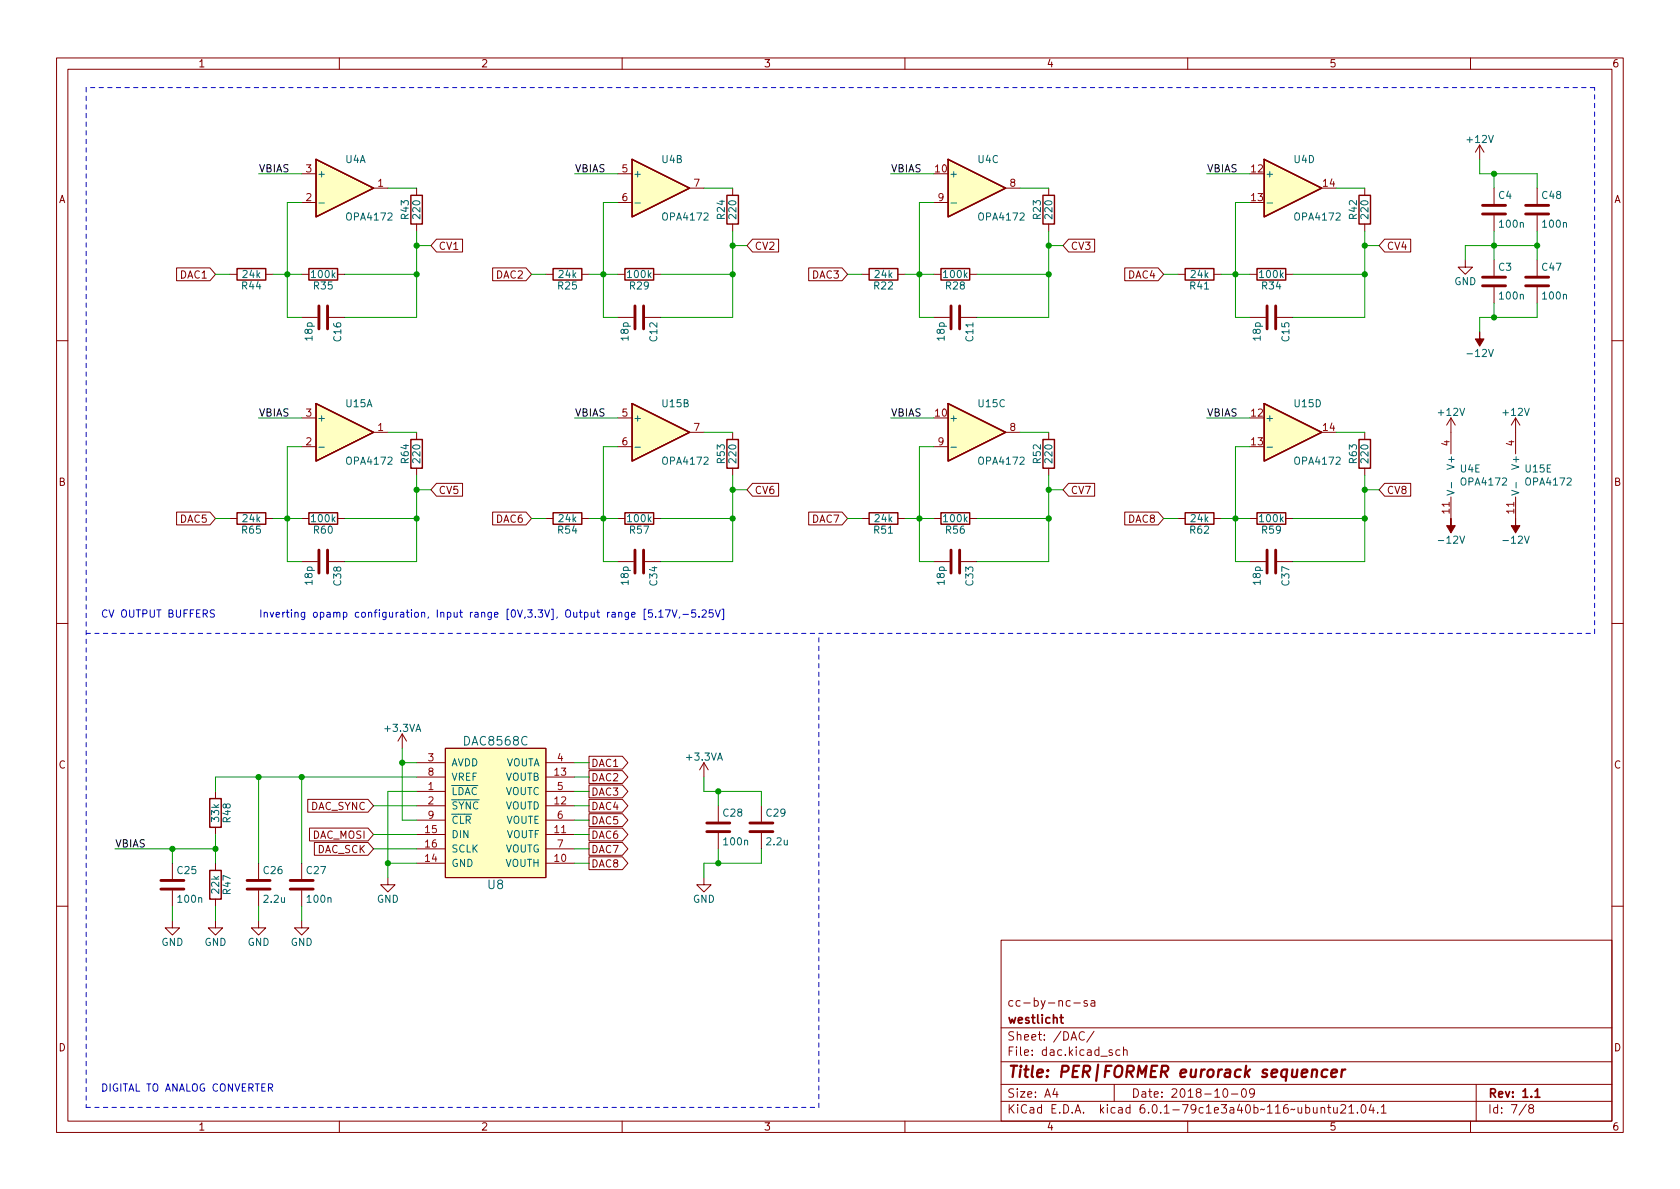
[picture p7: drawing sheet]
<svg xmlns="http://www.w3.org/2000/svg" width="297mm" height="210mm" viewBox="0 0 297 210" stroke-linecap="round" stroke-linejoin="round" font-family="sans-serif">
<g fill="none" stroke="#840000" stroke-width=".18">
<path d="M10 10.2h277v190.1h-277zM12 12.2h273v186.1h-273zM60 10.2v2M110 10.2v2M160 10.2v2M210 10.2v2M260 10.2v2M53.3 30.7h2.6M53.3 35.8h2.6M66 33.3h2.6M73.7 33.3v1.2M73.7 39.6v1.3"/>
<path d="M109.2 30.7h2.6M109.2 35.8h2.6M121.9 33.3h2.6M129.5 33.3v1.2M129.5 39.6v1.3M165.1 35.8h2.5M177.8 33.3h2.5M185.4 33.3v1.2M185.4 39.6v1.3M241.3 33.3v1.2M241.3 39.6v1.3M261.6 25.6l-.7 1.3"/>
<path d="M261.6 25.6v2.6M261.6 25.6l.8 1.3M264.2 33.3v2.8M264.2 38.1v2.8M271.8 33.3v2.8M271.8 38.1v2.8M31.2 47.4h5.9l1 1.1-1 1.1h-5.9zM40.6 48.5h1.3M47 48.5h1.3M53.3 48.5h1.3M53.3 56.1h2.8M58.2 56.1h2.8"/>
<path d="M59.7 48.5h1.3M77.2 42.3h4.6v2.3h-4.6l-1-1.2zM87.1 47.4h5.9l1 1.1-1 1.1h-5.9zM96.5 48.5h1.3M102.9 48.5h1.2M109.2 48.5h1.3M109.2 56.1h2.8M114 56.1h2.8M115.6 48.5h1.2M133.1 42.3h4.6v2.3h-4.6l-1-1.2zM143 47.4h5.9l1 1.1-1 1.1h-5.9zM152.4 48.5h1.3"/>
<path d="M158.7 48.5h1.3M165.1 48.5h1.3M165.1 56.1h2.8M169.9 56.1h2.8M171.4 48.5h1.3M188.9 42.3h4.6v2.3h-4.6l-.9-1.2zM198.9 47.4h5.9l.9 1.1-.9 1.1h-5.9zM208.3 48.5h1.2M214.6 48.5h1.3M221 48.5h1.2M221 56.1h2.8M225.8 56.1h2.8"/>
<path d="M227.3 48.5h1.3M244.8 42.3h4.6v2.3h-4.6l-1-1.2zM259.1 46v1.2h1.2l-1.2 1.3-1.3-1.3h1.3M264.2 46v2.8M264.2 50.8v2.8M271.8 46v2.8M271.8 50.8v2.8M10 60.2h2M53.3 73.9h2.6M53.3 79h2.6M66 76.4h2.6M73.7 76.4v1.3"/>
<path d="M109.2 73.9h2.6M109.2 79h2.6M121.9 76.4h2.6M129.5 76.4v1.3M165.1 79h2.5M177.8 76.4h2.5M185.4 76.4v1.3M241.3 76.4v1.3M256.5 73.9l-.7 1.3M256.5 73.9v6.4M256.5 73.9l.8 1.3M268 73.9l-.8 1.3"/>
<path d="M268 73.9v6.4M268 73.9l.7 1.3M285 60.2h2M31.2 90.6h5.9l1 1.1-1 1.1h-5.9zM40.6 91.7h1.3M47 91.7h1.3M53.3 91.7h1.3M53.3 99.3h2.8M58.2 99.3h2.8M59.7 91.7h1.3M73.7 82.8v1.3M77.2 85.5h4.6v2.2h-4.6l-1-1.1z"/>
<path d="M87.1 90.6h5.9l1 1.1-1 1.1h-5.9zM96.5 91.7h1.3M102.9 91.7h1.2M109.2 91.7h1.3M109.2 99.3h2.8M114 99.3h2.8M115.6 91.7h1.2M129.5 82.8v1.3M133.1 85.5h4.6v2.2h-4.6l-1-1.1zM143 90.6h5.9l1 1.1-1 1.1h-5.9zM152.4 91.7h1.3M158.7 91.7h1.3"/>
<path d="M165.1 91.7h1.3M165.1 99.3h2.8M169.9 99.3h2.8M171.4 91.7h1.3M185.4 82.8v1.3M188.9 85.5h4.6v2.2h-4.6l-.9-1.1zM198.9 90.6h5.9l.9 1.1-.9 1.1h-5.9zM208.3 91.7h1.2M214.6 91.7h1.3M221 91.7h1.2M221 99.3h2.8M225.8 99.3h2.8"/>
<path d="M227.3 91.7h1.3M241.3 82.8v1.3M244.8 85.5h4.6v2.2h-4.6l-1-1.1zM256.5 87.9v3.8M268 87.9v3.8M10 110.2h2M285 110.2h2M38.1 139.9v1.3M71.1 129.8l-.7 1.3M71.1 129.8v2.5M71.1 129.8l.8 1.3M73.7 139.9h5"/>
<path d="M73.7 137.4h5M73.7 134.9h5M78.7 132.3h17.8v22.9h-17.8zM96.5 139.9h5.1M96.5 137.4h5.1M96.5 134.9h5.1M104.1 136.3h5.9l1 1.1-1 1.1h-5.9zM104.1 138.8h5.9l1 1.1-1 1.2h-5.9zM104.1 133.7h5.9l1 1.2-1 1.1h-5.9zM124.5 134.9l-.8 1.2M124.5 134.9v2.5M124.5 134.9l.7 1.2"/>
<path d="M30.5 152.6v2.8M30.5 157.5v2.8M38.1 146.3v1.3M38.1 152.6v1.3M38.1 159v1.3M45.7 152.6v2.8M45.7 157.5v2.8M53.3 152.6v2.8M53.3 157.5v2.8M54.4 141.4h10.7l.9 1.1-.9 1.1h-10.7zM54.7 146.4h10.4l.9 1.2-.9 1.1h-10.4zM55.6 149h9.5l.9 1.1-.9 1.1h-9.5z"/>
<path d="M68.6 155.2v1.3h1.2l-1.2 1.2-1.3-1.2h1.3M73.7 152.6h5M73.7 147.6h5M73.7 142.5h5M73.7 150.1h5M73.7 145h5M96.5 152.6h5.1M96.5 147.6h5.1M96.5 142.5h5.1M96.5 150.1h5.1M96.5 145h5.1M104.1 143.9h5.9l1 1.1-1 1.2h-5.9z"/>
<path d="M104.1 146.4h5.9l1 1.2-1 1.1h-5.9zM104.1 141.4h5.9l1 1.1-1 1.1h-5.9zM104.1 151.5h5.9l1 1.1-1 1.2h-5.9zM104.1 149h5.9l1 1.1-1 1.1h-5.9zM124.5 155.2v1.3h1.2l-1.2 1.2-1.3-1.2h1.3M127 142.5v2.8M127 147.3v2.8M134.6 142.5v2.8M134.6 147.3v2.8M10 160.2h2M30.5 162.8v1.3h1.2l-1.2 1.2-1.3-1.2h1.3M38.1 162.8v1.3h1.3l-1.3 1.2-1.3-1.2h1.3"/>
<path d="M45.7 162.8v1.3h1.3l-1.3 1.2-1.3-1.2h1.3M53.3 162.8v1.3h1.3l-1.3 1.2-1.2-1.2h1.2M177 166.3h108v32h-108zM189.9 177.4h1.1M192.2 177l-.3-.1-.3 .2 .1 .3 .5 .1v.4h-.6M192.9 177h.6l.1 .9M193.6 177.3l-.5 .1a.29 .29 0 0 0-.2 .2 .29 .29 0 0 0 .2 .3h.5M285 160.2h2M60 198.3v2M110 198.3v2M160 198.3v2M177 194.8h108"/>
<path d="M177 191.8h108M177 187.8h108M177 181.8h108M186.5 192.5l-.4 1h1M186.9 193v1M191.7 182.6a.6 .6 0 0 0-.7 0 .6 .6 0 0 0-.2 .7 .56 .56 0 0 0 .3 .6 .56 .56 0 0 0 .6-.1M193.4 182.4l-1.3 1.9M196.6 185.7l-.3-.1-.2 .2v.3l.5 .1v.4h-.5M197 191.8v3M198 185.7l-.4-.1-.3 .3v.4l.1 .3h.6M198.6 185.8l.3-.2 .3 .1 .1 .9M198.6 185.1v1.5"/>
<path d="M210 198.3v2M216.4 192.6l.2-.1a.81 .81 0 0 1 .6 .7 .81 .81 0 0 1-.3 .8h-.2a.81 .81 0 0 1-.6-.6 .81 .81 0 0 1 .3-.8zM217.7 193.5h1.2M219.7 192.6l.2-.1a.81 .81 0 0 1 .5 .7 .81 .81 0 0 1-.3 .8h-.1a.81 .81 0 0 1-.6-.6 .81 .81 0 0 1 .3-.8zM221.8 193.2l-.3 .3-.4-.1-.2-.2 .2-.6 .4-.1 .2 .2a.99 .99 0 0 1-.3 1.3h-.3M233.6 196l.2-.2 .3 .1 .1 .9M233.6 195.8v1M234.7 195.8h.6M234.9 195.3v1.3l.4 .2M235.8 195.8l.1 1h.3l.2-.1M236.4 195.8v1M237.1 195.5l.5-.2 .3 .2v.3l-.9 1h.9"/>
<path d="M238.5 195.8l.4-.5v1.5M238.5 196.8h.9M240 196.7v.1M240.8 195.5l.2-.2a.81 .81 0 0 1 .6 .7 .81 .81 0 0 1-.3 .8h-.2a.81 .81 0 0 1-.3-1.3zM242.4 195.3l-.3 1h.9M242.8 195.8v1M243.6 196.7v.1M244.2 195.8l.4-.5v1.5M244.2 196.8h.9M260 198.3v2M261 191.8v6.5M269.9 195.3l-1.3 1.9"/>
<path d="M270.6 196l-.3-.3 .1-.2 .2-.2 .4 .1 .2 .2-.1 .2-.7 .2-.1 .3v.2l.3 .3h.4l.2-.3-.1-.4-.2-.1"/>
</g>
<path d="M187.4 179.9h.6M187.6 179.4v1.3l.4 .2M271.4 193l.4-.5v1.5M271.4 194h.9" fill="none" stroke="#840000" stroke-width=".3"/>
<path d="M232 189.3a.49 .49 0 0 1 .9 .1l-.1 1.1M234.7 189.2a.66 .66 0 0 0-1 .3v.6l.1 .3 .2 .1 .6-.1M235.4 189.8l1-.2-.1-.4-.1-.1-.6 .1-.2 1 .2 .3 .6-.1M237.3 189.1l-.2 1.4M237.9 189.1l-.4 .1-.2 .3" fill="none" stroke="#840000" stroke-width=".4"/>
<g fill="none" stroke="#840000" stroke-width=".25">
<path d="M55.9 28.2l10.1 5.1-10.1 5zM72.6 34.5h2.1v5.1h-2.1zM111.8 28.2l10.1 5.1-10.1 5zM128.5 34.5h2.1v5.1h-2.1zM167.6 28.2l10.2 5.1-10.2 5zM184.4 34.5h2v5.1h-2zM223.5 28.2l10.2 5.1-10.2 5zM240.3 34.5h2v5.1h-2zM41.9 47.5h5.1v2h-5.1zM54.6 47.5h5.1v2h-5.1zM97.8 47.5h5.1v2h-5.1zM110.5 47.5h5.1v2h-5.1z"/>
<path d="M153.7 47.5h5v2h-5zM166.4 47.5h5v2h-5zM209.5 47.5h5.1v2h-5.1zM222.2 47.5h5.1v2h-5.1zM55.9 71.4l10.1 5-10.1 5.1zM72.6 77.7h2.1v5.1h-2.1zM111.8 71.4l10.1 5-10.1 5.1zM128.5 77.7h2.1v5.1h-2.1zM167.6 71.4l10.2 5-10.2 5.1zM184.4 77.7h2v5.1h-2zM223.5 71.4l10.2 5-10.2 5.1zM240.3 77.7h2v5.1h-2z"/>
<path d="M41.9 90.7h5.1v2h-5.1zM54.6 90.7h5.1v2h-5.1zM97.8 90.7h5.1v2h-5.1zM110.5 90.7h5.1v2h-5.1zM153.7 90.7h5v2h-5zM166.4 90.7h5v2h-5zM209.5 90.7h5.1v2h-5.1zM222.2 90.7h5.1v2h-5.1zM37.1 153.9h2v5.1h-2zM37.1 141.2h2v5.1h-2z"/>
</g>
<g fill="none" stroke="#840000" stroke-width=".51">
<path d="M262.1 37.8h4.1M262.1 36.3h4.1M269.7 37.8h4.1M269.7 36.3h4.1M56.4 54.1v4.1M57.9 54.1v4.1M112.3 54.1v4.1M113.8 54.1v4.1M168.1 54.1v4.1M169.7 54.1v4.1M224 54.1v4.1M225.6 54.1v4.1"/>
<path d="M262.1 50.5h4.1M262.1 49h4.1M269.7 50.5h4.1M269.7 49h4.1M56.4 97.3v4M57.9 97.3v4M112.3 97.3v4M113.8 97.3v4M168.1 97.3v4M169.7 97.3v4M224 97.3v4M225.6 97.3v4"/>
<path d="M28.4 157.2h4.1M28.4 155.7h4.1M43.7 157.2h4.1M43.7 155.7h4.1M51.3 157.2h4.1M51.3 155.7h4.1M125 147.1h4M125 145.5h4M132.6 147.1h4.1M132.6 145.5h4.1"/>
</g>
<g fill="#ffffc2" stroke="#ffffc2" stroke-width=".18">
<path d="M111.8 28.2l10.1 5.1-10.1 5z"/>
<path d="M55.9 28.2l10.1 5.1-10.1 5z"/>
<path d="M111.8 71.4l10.1 5-10.1 5.1z"/>
<path d="M167.6 28.2l10.2 5.1-10.2 5z"/>
<path d="M223.5 28.2l10.2 5.1-10.2 5z"/>
<path d="M167.6 71.4l10.2 5-10.2 5.1z"/>
<path d="M223.5 71.4l10.2 5-10.2 5.1z"/>
<path d="M55.9 71.4l10.1 5-10.1 5.1z"/>
<path d="M78.7 132.3h17.8v22.9h-17.8z"/>
</g>
<path d="M56.4 35.9h1M112.3 35.9h.9M168.1 35.9h1M224 35.9h1M56.4 79.1h1M112.3 79.1h.9M168.1 79.1h1M224 79.1h1M255.8 86.7l1.3 .4-1.3 .5M256.6 85.3v1M267.3 86.7l1.2 .4-1.2 .5M268.1 85.3v1" fill="none" stroke="#006464" stroke-width=".18"/>
<g fill="#840000" stroke="#840000" stroke-width=".18">
<path d="M256.5 91.7v1.3h.8l-.8 1.2-.7-1.2h.7z"/>
<path d="M268 91.7v1.3h.7l-.7 1.2-.8-1.2h.8z"/>
<path d="M261.6 58.7v1.2h.8l-.8 1.3-.7-1.3h.7z"/>
</g>
<g fill="none" stroke="#0000c2" stroke-width=".18">
<path d="M37.9 107.9l-.5-.1-.2 .2v.3l.6 .3 .1 .3-.2 .2h-.5M111.7 108.7l.6-.1-.1-.3h-.3l-.2 .2v.6h.5M114.2 107.7h-.3v1.9h.3M115.3 107.8h-.6l-.1 .7 .2-.2 .5 .1 .1 .2-.1 .4-.2 .1-.5-.1M115.9 109v.1M116.5 108.2l.4-.4v1.3M116.5 109.1h.7M117.7 107.8h.8l-.5 1.3M118.8 107.8l.5 1.3 .4-1.3M120.2 109.1l-.1 .2M120.7 108.6h1M123 107.8h-.7v.7l.2-.2 .4 .1 .1 .2v.4l-.2 .1-.5-.1"/>
<path d="M123.6 109v.1M124.1 108l.5-.2 .3 .4-.8 .9h.8M126 107.8h-.6v.7l.2-.2 .4 .1 .1 .2-.1 .4-.1 .1-.5-.1M126.5 107.8l.4 1.3 .4-1.3M127.7 107.7h.3v1.9h-.3"/>
</g>
<path d="M15.2 15.5v180.3M281.9 15.5h-266.7M15.2 112h266.7M281.9 112v-96.5M15.2 195.8h129.6M144.8 195.8v-83.8" fill="none" stroke="#0000c2" stroke-width=".18" stroke-dasharray=".8 .8"/>
<g fill="none" stroke="#009600" stroke-width=".18">
<path d="M45.7 30.7h7.6M53.3 35.8h-2.5v20.3h2.5M68.6 33.3h5.1M101.6 30.7h7.6M109.2 35.8h-2.5v20.3h2.5M124.5 33.3h5M157.5 30.7h7.6M165.1 35.8h-2.5v20.3h2.5M180.3 33.3h5.1M213.4 30.7h7.6M221 35.8h-2.6v20.3h2.6M236.2 33.3h5.1"/>
<path d="M261.6 28.2v2.5h10.2v2.6M264.2 30.7v2.6M38.1 48.5h2.5M48.3 48.5h5M61 48.5h12.7M73.7 40.9v15.2h-12.7M73.7 43.4h2.5M94 48.5h2.5M104.1 48.5h5.1M116.8 48.5h12.7M129.5 40.9v15.2h-12.7M129.5 43.4h2.6"/>
<path d="M149.9 48.5h2.5M160 48.5h5.1M172.7 48.5h12.7M185.4 40.9v15.2h-12.7M185.4 43.4h2.6M205.7 48.5h2.6M215.9 48.5h5.1M228.6 48.5h12.7M241.3 40.9v15.2h-12.7M241.3 43.4h2.5M264.2 40.9v5.1M264.2 53.6v2.5"/>
<path d="M271.8 53.6v2.5h-10.2v2.6M271.8 43.4h-12.7v2.6M271.8 40.9v5.1M45.7 73.9h7.6M53.3 79h-2.5v20.3h2.5M68.6 76.4h5.1M101.6 73.9h7.6M109.2 79h-2.5v20.3h2.5M124.5 76.4h5M157.5 73.9h7.6M165.1 79h-2.5v20.3h2.5M180.3 76.4h5.1"/>
<path d="M213.4 73.9h7.6M221 79h-2.6v20.3h2.6M236.2 76.4h5.1M38.1 91.7h2.5M48.3 91.7h5M61 91.7h12.7M73.7 84.1v15.2h-12.7M73.7 86.6h2.5M94 91.7h2.5M104.1 91.7h5.1M116.8 91.7h12.7M129.5 84.1v15.2h-12.7"/>
<path d="M129.5 86.6h2.6M149.9 91.7h2.5M160 91.7h5.1M172.7 91.7h12.7M185.4 84.1v15.2h-12.7M185.4 86.6h2.6M205.7 91.7h2.6M215.9 91.7h5.1M228.6 91.7h12.7M241.3 84.1v15.2h-12.7M241.3 86.6h2.5M45.7 137.4v15.2"/>
<path d="M53.3 137.4v15.2M71.1 132.3v12.7h2.6M71.1 134.9h2.6M73.7 139.9h-5.1v15.3M73.7 137.4h-35.6v2.5M101.6 137.4h2.5M101.6 139.9h2.5M101.6 134.9h2.5M124.5 137.4v2.5h10.1v2.6M127 139.9v2.6M20.3 150.1h17.8M30.5 150.1v2.5"/>
<path d="M38.1 147.6v5M66 150.1h7.7M66 142.5h7.7M66 147.6h7.7M68.6 152.6h5.1M101.6 150.1h2.5M101.6 145h2.5M101.6 152.6h2.5M101.6 142.5h2.5M101.6 147.6h2.5M127 150.1v2.5M134.6 150.1v2.5h-10.1v2.6"/>
<path d="M30.5 160.3v2.5M38.1 160.3v2.5M45.7 160.3v2.5M53.3 160.3v2.5"/>
</g>
<g fill="#009600" stroke="#009600" stroke-width=".18">
<circle cx="129.5" cy="43.4" r=".46"/>
<circle cx="129.5" cy="86.6" r=".46"/>
<circle cx="162.6" cy="91.7" r=".46"/>
<circle cx="162.6" cy="48.5" r=".46"/>
<circle cx="218.4" cy="91.7" r=".46"/>
<circle cx="241.3" cy="91.7" r=".46"/>
<circle cx="218.4" cy="48.5" r=".46"/>
<circle cx="241.3" cy="43.4" r=".46"/>
<circle cx="241.3" cy="48.5" r=".46"/>
<circle cx="241.3" cy="86.6" r=".46"/>
<circle cx="185.4" cy="86.6" r=".46"/>
<circle cx="185.4" cy="48.5" r=".46"/>
<circle cx="185.4" cy="91.7" r=".46"/>
<circle cx="264.2" cy="56.1" r=".46"/>
<circle cx="264.2" cy="43.4" r=".46"/>
<circle cx="271.8" cy="43.4" r=".46"/>
<circle cx="264.2" cy="30.7" r=".46"/>
<circle cx="185.4" cy="43.4" r=".46"/>
<circle cx="106.7" cy="91.7" r=".46"/>
<circle cx="127" cy="152.6" r=".46"/>
<circle cx="129.5" cy="91.7" r=".46"/>
<circle cx="127" cy="139.9" r=".46"/>
<circle cx="73.7" cy="43.4" r=".46"/>
<circle cx="73.7" cy="48.5" r=".46"/>
<circle cx="106.7" cy="48.5" r=".46"/>
<circle cx="73.7" cy="86.6" r=".46"/>
<circle cx="129.5" cy="48.5" r=".46"/>
<circle cx="50.8" cy="48.5" r=".46"/>
<circle cx="50.8" cy="91.7" r=".46"/>
<circle cx="30.5" cy="150.1" r=".46"/>
<circle cx="38.1" cy="150.1" r=".46"/>
<circle cx="71.1" cy="134.9" r=".46"/>
<circle cx="68.6" cy="152.6" r=".46"/>
<circle cx="53.3" cy="137.4" r=".46"/>
<circle cx="45.7" cy="137.4" r=".46"/>
<circle cx="73.7" cy="91.7" r=".46"/>
</g>
<text font-size="2.8" fill="#840000" x="178" y="190.6">Title: PER|FORMER eurorack sequencer</text>
<g font-size="2.1" fill="#006464">
<text x="82.2" y="131.8">DAC8568C</text>
<text x="86.3" y="157.2">U8</text>
</g>
<g font-size="2.1" fill="#840000">
<text x="178" y="178">cc-by-nc-sa</text>
<text x="178" y="184">Sheet: /DAC/</text>
<text x="178" y="181">westlicht</text>
<text x="178" y="186.7">File: dac.kicad_sch</text>
<text x="178" y="196.9">KiCad E.D.A. kicad 6.0.1-79c1e3a40b~116~ubuntu21.04.1</text>
<text x="178" y="194.1">Size: A4</text>
<text x="200" y="194.1">Date: 2018-10-09</text>
<text x="263" y="194.1">Rev: 1.1</text>
<text x="263" y="196.9">Id: 7/8</text>
</g>
<g font-size="1.8" fill="#840000">
<text x="35" y="11.9">1</text>
<text x="85" y="11.9">2</text>
<text x="135" y="11.9">3</text>
<text x="185" y="11.9">4</text>
<text x="235" y="11.9">5</text>
<text x="285" y="11.9">6</text>
<text x="10.3" y="35.9">A</text>
<text x="285.3" y="35.9">A</text>
<text x="77.5" y="44.2">CV1</text>
<text x="133.4" y="44.2">CV2</text>
<text x="189.3" y="44.2">CV3</text>
<text x="245.1" y="44.2">CV4</text>
<text x="31.9" y="49.2">DAC1</text>
<text x="87.8" y="49.2">DAC2</text>
<text x="143.7" y="49.2">DAC3</text>
<text x="199.5" y="49.2">DAC4</text>
<text x="10.3" y="85.9">B</text>
<text x="77.5" y="87.3">CV5</text>
<text x="133.4" y="87.3">CV6</text>
<text x="189.3" y="87.3">CV7</text>
<text x="245.1" y="87.3">CV8</text>
<text x="285.3" y="85.9">B</text>
<text x="31.9" y="92.4">DAC5</text>
<text x="87.8" y="92.4">DAC6</text>
<text x="143.7" y="92.4">DAC7</text>
<text x="199.5" y="92.4">DAC8</text>
<text x="10.3" y="135.9">C</text>
<text x="104.5" y="135.6">DAC1</text>
<text x="285.3" y="135.9">C</text>
<text x="54.8" y="143.2">DAC_SYNC</text>
<text x="104.5" y="138.1">DAC2</text>
<text x="104.5" y="143.2">DAC4</text>
<text x="104.5" y="140.7">DAC3</text>
<text x="55.2" y="148.3">DAC_MOSI</text>
<text x="104.5" y="145.8">DAC5</text>
<text x="104.5" y="148.3">DAC6</text>
<text x="56" y="150.8">DAC_SCK</text>
<text x="104.5" y="153.4">DAC8</text>
<text x="104.5" y="150.8">DAC7</text>
<text x="10.3" y="185.9">D</text>
<text x="285.3" y="185.9">D</text>
<text x="35" y="199.9">1</text>
<text x="85" y="199.9">2</text>
<text x="135" y="199.9">3</text>
<text x="185" y="199.9">4</text>
<text x="235" y="199.9">5</text>
<text x="285" y="199.9">6</text>
</g>
<g font-size="1.8" fill="#006464">
<text x="61.1" y="28.8">U4A</text>
<text x="117.1" y="28.8">U4B</text>
<text x="172.9" y="28.8">U4C</text>
<text x="228.8" y="28.8">U4D</text>
<text x="259.5" y="25.3">+12V</text>
<text x="56" y="31.4">+</text>
<text x="111.9" y="31.4">+</text>
<text x="167.8" y="31.4">+</text>
<text x="223.6" y="31.4">+</text>
<text x="265" y="35.2">C4</text>
<text x="272.7" y="35.2">C48</text>
<text x="61.4" y="39">OPA4172</text>
<text x="72.3" y="38.7" transform="rotate(-90 72.3 38.7)">R43</text>
<text x="74.3" y="38.6" transform="rotate(-90 74.3 38.6)">220</text>
<text x="117.3" y="39">OPA4172</text>
<text x="128.1" y="38.7" transform="rotate(-90 128.1 38.7)">R24</text>
<text x="130.2" y="38.6" transform="rotate(-90 130.2 38.6)">220</text>
<text x="173.2" y="39">OPA4172</text>
<text x="184" y="38.7" transform="rotate(-90 184 38.7)">R23</text>
<text x="186.1" y="38.6" transform="rotate(-90 186.1 38.6)">220</text>
<text x="229.1" y="39">OPA4172</text>
<text x="239.9" y="38.7" transform="rotate(-90 239.9 38.7)">R42</text>
<text x="241.9" y="38.6" transform="rotate(-90 241.9 38.6)">220</text>
<text x="265.2" y="40.3">100n</text>
<text x="272.9" y="40.3">100n</text>
<text x="265" y="47.9">C3</text>
<text x="272.7" y="47.9">C47</text>
<text x="42.8" y="51.2">R44</text>
<text x="43" y="49.1">24k</text>
<text x="55.2" y="49.1">100k</text>
<text x="55.5" y="51.2">R35</text>
<text x="98.7" y="51.2">R25</text>
<text x="98.9" y="49.1">24k</text>
<text x="111.1" y="49.1">100k</text>
<text x="111.4" y="51.2">R29</text>
<text x="154.6" y="51.2">R22</text>
<text x="154.7" y="49.1">24k</text>
<text x="166.9" y="49.1">100k</text>
<text x="167.3" y="51.2">R28</text>
<text x="210.5" y="51.2">R41</text>
<text x="210.6" y="49.1">24k</text>
<text x="222.8" y="49.1">100k</text>
<text x="223.2" y="51.2">R34</text>
<text x="257.1" y="50.4">GND</text>
<text x="265.2" y="53">100n</text>
<text x="272.9" y="53">100n</text>
<text x="55.2" y="60.2" transform="rotate(-90 55.2 60.2)">18p</text>
<text x="60.3" y="60.3" transform="rotate(-90 60.3 60.3)">C16</text>
<text x="111.1" y="60.2" transform="rotate(-90 111.1 60.2)">18p</text>
<text x="116.2" y="60.3" transform="rotate(-90 116.2 60.3)">C12</text>
<text x="167" y="60.2" transform="rotate(-90 167 60.2)">18p</text>
<text x="172.1" y="60.3" transform="rotate(-90 172.1 60.3)">C11</text>
<text x="222.9" y="60.2" transform="rotate(-90 222.9 60.2)">18p</text>
<text x="228" y="60.3" transform="rotate(-90 228 60.3)">C15</text>
<text x="259.8" y="63.1">-12V</text>
<text x="56" y="74.5">+</text>
<text x="61.2" y="72">U15A</text>
<text x="111.9" y="74.5">+</text>
<text x="117.2" y="72">U15B</text>
<text x="167.8" y="74.5">+</text>
<text x="173" y="72">U15C</text>
<text x="223.6" y="74.5">+</text>
<text x="228.9" y="72">U15D</text>
<text x="254.4" y="73.5">+12V</text>
<text x="265.9" y="73.5">+12V</text>
<text x="61.4" y="82.2">OPA4172</text>
<text x="72.3" y="81.9" transform="rotate(-90 72.3 81.9)">R64</text>
<text x="74.3" y="81.7" transform="rotate(-90 74.3 81.7)">220</text>
<text x="117.3" y="82.2">OPA4172</text>
<text x="128.1" y="81.9" transform="rotate(-90 128.1 81.9)">R53</text>
<text x="130.2" y="81.7" transform="rotate(-90 130.2 81.7)">220</text>
<text x="173.2" y="82.2">OPA4172</text>
<text x="184" y="81.9" transform="rotate(-90 184 81.9)">R52</text>
<text x="186.1" y="81.7" transform="rotate(-90 186.1 81.7)">220</text>
<text x="229.1" y="82.2">OPA4172</text>
<text x="239.9" y="81.9" transform="rotate(-90 239.9 81.9)">R63</text>
<text x="241.9" y="81.7" transform="rotate(-90 241.9 81.7)">220</text>
<text x="257.2" y="82.6" transform="rotate(-90 257.2 82.6)">V+</text>
<text x="258.2" y="83.5">U4E</text>
<text x="268.6" y="82.6" transform="rotate(-90 268.6 82.6)">V+</text>
<text x="269.8" y="83.5">U15E</text>
<text x="258.5" y="85.8">OPA4172</text>
<text x="269.9" y="85.8">OPA4172</text>
<text x="42.8" y="94.4">R65</text>
<text x="43" y="92.3">24k</text>
<text x="55.2" y="92.3">100k</text>
<text x="55.5" y="94.4">R60</text>
<text x="98.7" y="94.4">R54</text>
<text x="98.9" y="92.3">24k</text>
<text x="111.1" y="92.3">100k</text>
<text x="111.4" y="94.4">R57</text>
<text x="154.6" y="94.4">R51</text>
<text x="154.7" y="92.3">24k</text>
<text x="166.9" y="92.3">100k</text>
<text x="167.3" y="94.4">R56</text>
<text x="210.5" y="94.4">R62</text>
<text x="210.6" y="92.3">24k</text>
<text x="222.8" y="92.3">100k</text>
<text x="223.2" y="94.4">R59</text>
<text x="254.7" y="96.1">-12V</text>
<text x="266.1" y="96.1">-12V</text>
<text x="55.2" y="103.3" transform="rotate(-90 55.2 103.3)">18p</text>
<text x="60.3" y="103.5" transform="rotate(-90 60.3 103.5)">C38</text>
<text x="111.1" y="103.3" transform="rotate(-90 111.1 103.3)">18p</text>
<text x="116.2" y="103.5" transform="rotate(-90 116.2 103.5)">C34</text>
<text x="167" y="103.3" transform="rotate(-90 167 103.3)">18p</text>
<text x="172.1" y="103.5" transform="rotate(-90 172.1 103.5)">C33</text>
<text x="222.9" y="103.3" transform="rotate(-90 222.9 103.3)">18p</text>
<text x="228" y="103.5" transform="rotate(-90 228 103.5)">C37</text>
<text x="68.1" y="129.4">+3.3VA</text>
<text x="79.8" y="135.5">AVDD</text>
<text x="89.3" y="135.5">VOUTA</text>
<text x="121.5" y="134.5">+3.3VA</text>
<text x="79.8" y="140.6">~{LDAC}</text>
<text x="79.8" y="143.1">~{SYNC}</text>
<text x="79.8" y="138">VREF</text>
<text x="89.3" y="143.1">VOUTD</text>
<text x="89.3" y="138">VOUTB</text>
<text x="89.3" y="140.6">VOUTC</text>
<text x="38.7" y="145.2" transform="rotate(-90 38.7 145.2)">33k</text>
<text x="40.8" y="145.4" transform="rotate(-90 40.8 145.4)">R48</text>
<text x="79.8" y="148.2">DIN</text>
<text x="79.8" y="145.7">~{CLR}</text>
<text x="89.4" y="145.7">VOUTE</text>
<text x="89.5" y="148.2">VOUTF</text>
<text x="127.9" y="144.4">C28</text>
<text x="128.1" y="149.5">100n</text>
<text x="135.6" y="144.4">C29</text>
<text x="135.7" y="149.5">2.2u</text>
<text x="31.4" y="154.6">C25</text>
<text x="46.7" y="154.6">C26</text>
<text x="54.3" y="154.6">C27</text>
<text x="79.8" y="153.3">GND</text>
<text x="79.8" y="150.7">SCLK</text>
<text x="89.2" y="150.7">VOUTG</text>
<text x="89.3" y="153.3">VOUTH</text>
<text x="31.6" y="159.6">100n</text>
<text x="38.7" y="157.9" transform="rotate(-90 38.7 157.9)">22k</text>
<text x="40.8" y="158.1" transform="rotate(-90 40.8 158.1)">R47</text>
<text x="46.8" y="159.6">2.2u</text>
<text x="54.4" y="159.6">100n</text>
<text x="66.6" y="159.6">GND</text>
<text x="122.5" y="159.6">GND</text>
<text x="28.5" y="167.3">GND</text>
<text x="36.1" y="167.3">GND</text>
<text x="43.8" y="167.3">GND</text>
<text x="51.4" y="167.3">GND</text>
</g>
<g font-size="1.8" fill="#0f0f0f">
<text x="45.7" y="30.5">VBIAS</text>
<text x="101.6" y="30.5">VBIAS</text>
<text x="157.5" y="30.5">VBIAS</text>
<text x="213.4" y="30.5">VBIAS</text>
<text x="45.7" y="73.6">VBIAS</text>
<text x="101.6" y="73.6">VBIAS</text>
<text x="157.5" y="73.6">VBIAS</text>
<text x="213.4" y="73.6">VBIAS</text>
<text x="20.3" y="149.8">VBIAS</text>
</g>
<g font-size="1.8" fill="#a90000">
<text x="54.1" y="35.6">2</text>
<text x="54.1" y="30.5">3</text>
<text x="66.8" y="33">1</text>
<text x="110" y="30.5">5</text>
<text x="110" y="35.6">6</text>
<text x="122.7" y="33">7</text>
<text x="165.4" y="30.5">10</text>
<text x="165.9" y="35.6">9</text>
<text x="178.6" y="33">8</text>
<text x="221.3" y="30.5">12</text>
<text x="221.3" y="35.6">13</text>
<text x="234" y="33">14</text>
<text x="54.1" y="73.7">3</text>
<text x="66.8" y="76.2">1</text>
<text x="110" y="73.7">5</text>
<text x="122.7" y="76.2">7</text>
<text x="165.4" y="73.7">10</text>
<text x="178.6" y="76.2">8</text>
<text x="221.3" y="73.7">12</text>
<text x="234" y="76.2">14</text>
<text x="54.1" y="78.7">2</text>
<text x="110" y="78.7">6</text>
<text x="165.9" y="78.7">9</text>
<text x="221.3" y="78.7">13</text>
<text x="256.3" y="78.8" transform="rotate(-90 256.3 78.8)">4</text>
<text x="267.7" y="78.8" transform="rotate(-90 267.7 78.8)">4</text>
<text x="256.3" y="90.8" transform="rotate(-90 256.3 90.8)">11</text>
<text x="267.7" y="90.8" transform="rotate(-90 267.7 90.8)">11</text>
<text x="75.7" y="134.6">3</text>
<text x="75.7" y="137.2">8</text>
<text x="98.1" y="137.2">13</text>
<text x="98.6" y="134.6">4</text>
<text x="75.7" y="139.7">1</text>
<text x="75.7" y="142.2">2</text>
<text x="98.1" y="142.2">12</text>
<text x="98.6" y="139.7">5</text>
<text x="75.2" y="147.3">15</text>
<text x="75.2" y="149.9">16</text>
<text x="75.7" y="144.8">9</text>
<text x="98.1" y="147.3">11</text>
<text x="98.6" y="144.8">6</text>
<text x="98.6" y="149.9">7</text>
<text x="75.2" y="152.4">14</text>
<text x="98.1" y="152.4">10</text>
</g>
<g font-size="1.8" fill="#0000c2">
<text x="17.8" y="109.2">CV OUTPUT BUFFERS</text>
<text x="45.7" y="109.2">Inverting opamp configuration, Input range [0V,3.3V], Output range [5.17V,-5.25V]</text>
<text x="17.8" y="193">DIGITAL TO ANALOG CONVERTER</text>
</g>
</svg>
